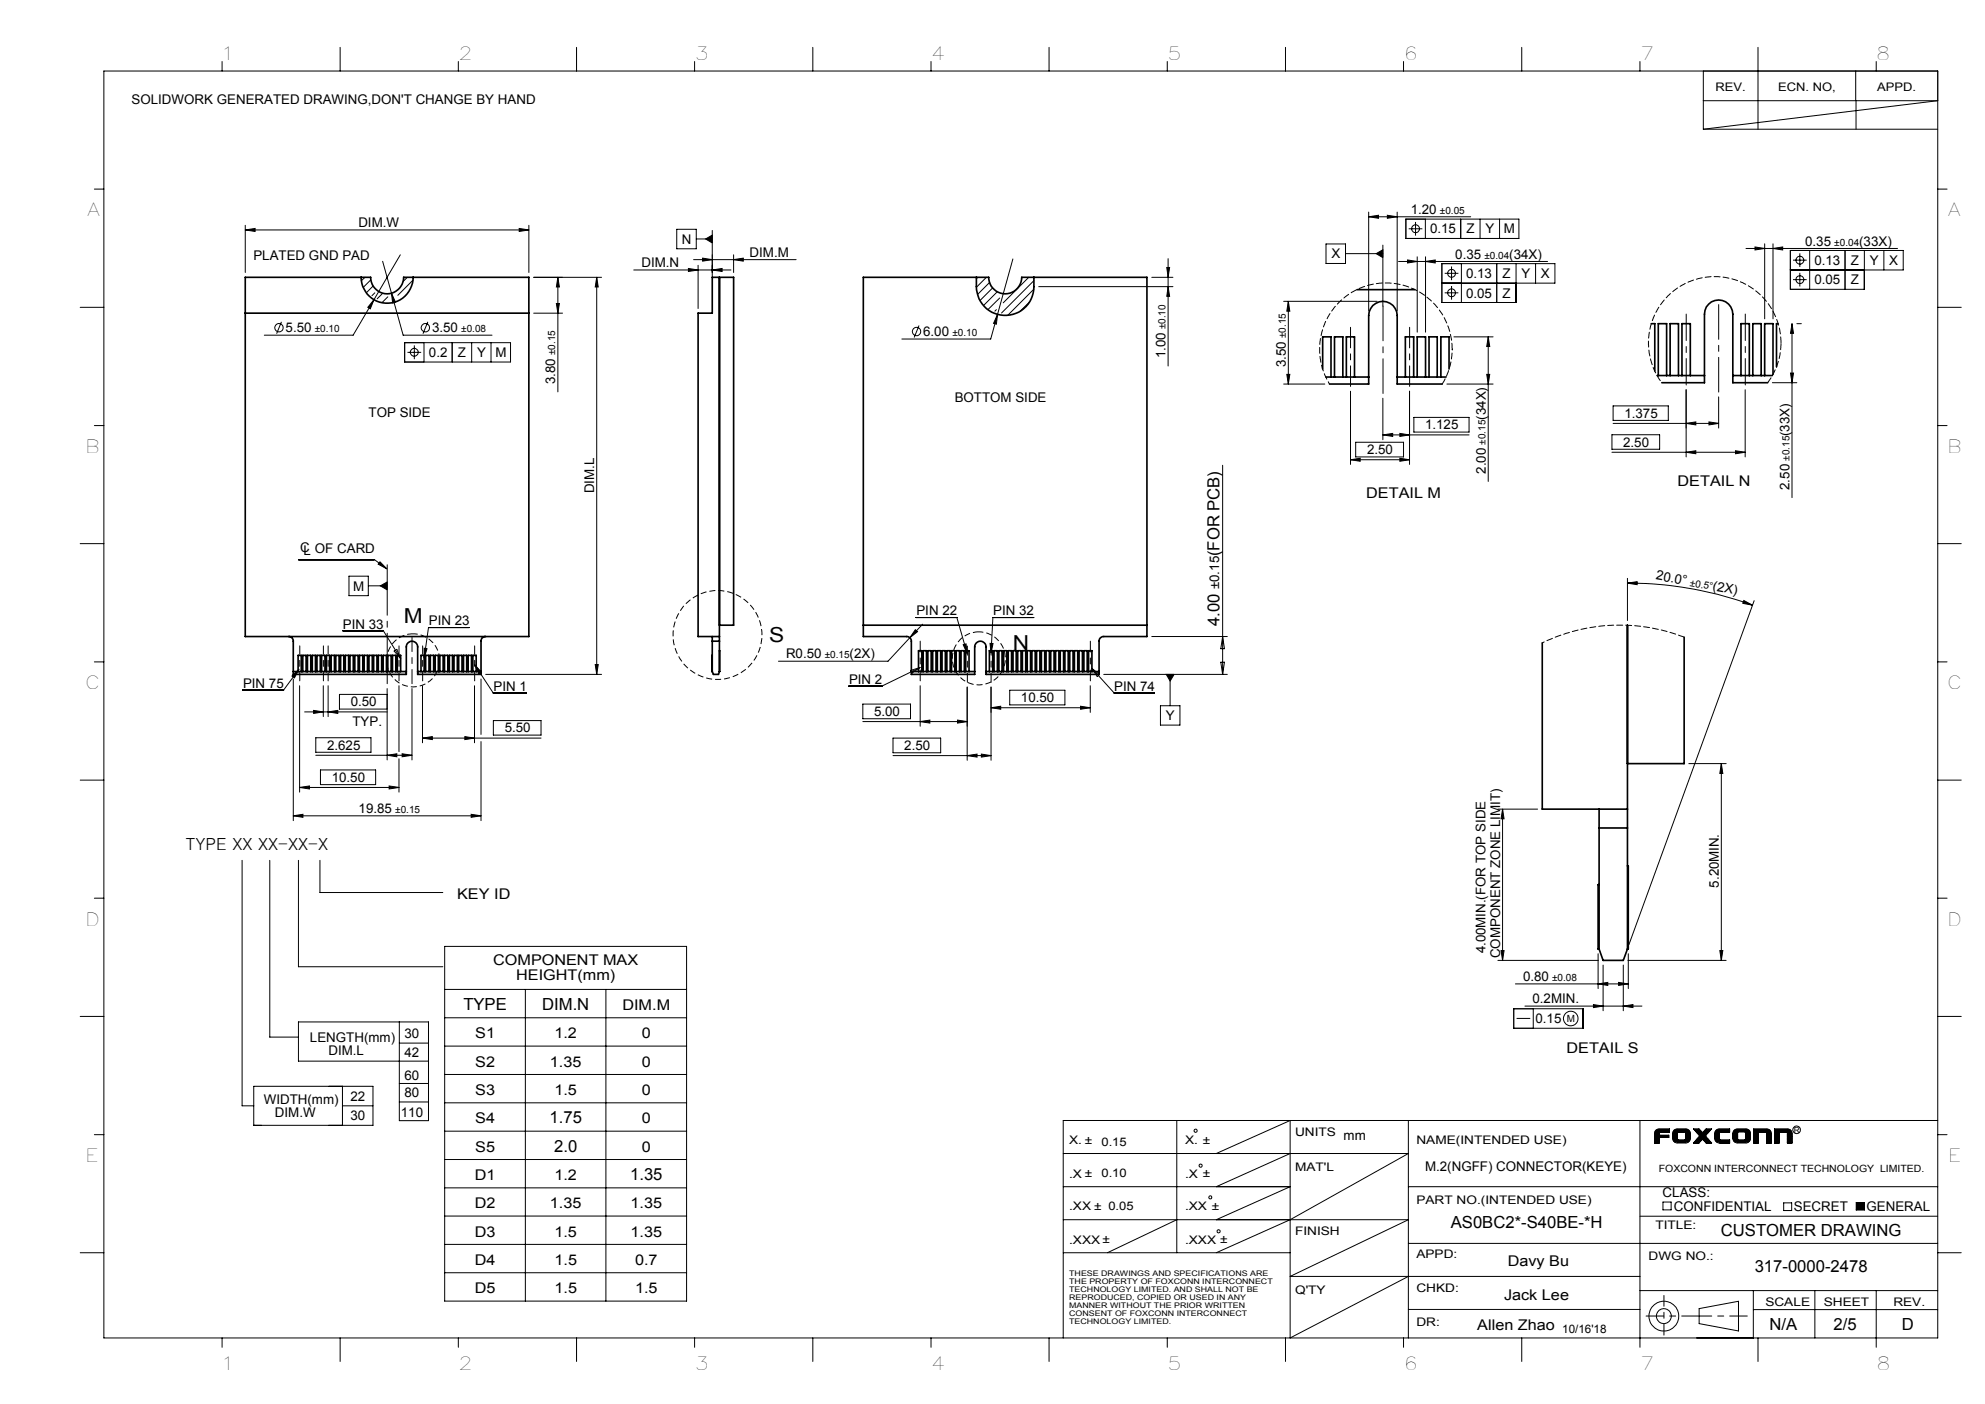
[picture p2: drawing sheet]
<svg xmlns="http://www.w3.org/2000/svg" width="420mm" height="297mm" viewBox="0 0 420 297" stroke-linecap="round" stroke-linejoin="round" font-family="sans-serif">
<g fill="none" stroke="#000" stroke-width=".21">
<path d="M22 15h388v268h-388zM47 13v2M72 10v5M97 13v2M122 10v5M147 13v2M172 10v5M197 13v2M222 10v5M247 13v2M272 10v5M297 13v2"/>
<path d="M322 10v5M347 13v2M360.4 15v12.3M372 10v17.3M392.6 15v6.3M397 13v2M360.4 21.3h49.6l-49.6 6M360.4 27.3h49.6M392.7 21.3v6M20 40h2M51.9 48.6l2.1-.3v.7zM51.9 47.7v9.9"/>
<path d="M51.9 48.6h60M77.2 58.7l-.8 .7M78.5 59.2l-1.7 1.6M81 55.3l4.3 15.6h18.8M84.7 53.9l-10 17h-18.8M86.2 58.7l-.9 .8M87.4 59.3l-3.2 3.2M109.9 48.3l2 .3-2 .4zM111.9 47.7v9.9M112.9 58.7h14.4M118 58.7l.4 2h-.7zM118 58.7v24.2"/>
<path d="M126.3 58.7l.3 2h-.7zM126.3 58.7v84M134.1 57.1h20.6M143.2 48.5h4.1v4.1h-4.1zM145.7 56.8l2 .3-2 .3zM146.8 54.9h21.7M147.3 50.5h3.4M147.7 56.1v9.2M148.7 54.6l2 .3-2 .3zM149.3 50.5l1.4-.8v1.7zM150.7 57.1l2.1-.3v.6zM150.7 48.8v9.9"/>
<path d="M155.2 54.9l2.1-.3v.6zM155.2 53.9v3.7M206.9 58.7l-.3 .2M208.7 58.7l-2.1 2M209.4 59.8l-2.6 2.5M214.3 54.8l-4.7 16.9h-18.8M217.7 58.7l-5.4 5.4M218.8 59.4l-6.9 6.8M243.7 58.7h4.5M246.9 56.6h.6l-.3 2.1zM247.2 54.7v22.7M280.6 51.6h4.1v4.1h-4.1z"/>
<path d="M284.7 53.7h7.9M289.6 45.9l2.1-.4v.7zM289.6 44.9v20.9M289.6 45.9h21.6M291.2 53.7l1.4-.9v1.7zM292.6 51.9v12.9M293.5 45.5l2.1 .4-2.1 .3zM295.6 44.9v20.9M295.9 55.3h31.5M297.5 46.4h23.9v4h-23.9zM297.8 55l2.1 .3-2.1 .3zM298.1 48.4h2.9"/>
<path d="M299.5 47v2.8M299.9 54.3v16M301.6 46.4v4M301.6 55.3l2.1-.3v.6zM301.6 54.3v16M305.7 57.8h2.9M307.1 56.4v2.9M309.1 46.4v4M309.2 55.8v8.2M313.2 46.4v4M316.7 55.8v8.2M317.3 46.4v4"/>
<path d="M320.8 55.8v8.2h-15.7v-8.2h23.9v4.1h-23.9M324.9 55.8v4.1M369.4 52.6h32.1M371.3 52.2l2.1 .4-2.1 .3zM373.4 51.6v15.8M375.1 52.6l2.1-.4v.7zM375.1 51.6v15.8M379.4 55h2.9M379.4 59.2h2.9M380.8 53.6v2.9M380.8 57.7v2.9M382.9 53v8.2"/>
<path d="M390.4 53v8.2M394.5 53v8.2h-15.7v-8.2h23.9v4.1h-23.9M398.6 53v4.1M410 40h2M17 65h5M59.5 68.1l-1 2.5M79 60.5l-1.5 1.4M79.1 63.4l-.7 1.9-.6-.3zM79.3 61.9l-.6 .6M81 62l-1.2 1.2M82.1 62.8l-1.3 1.2M82.8 62l.9 1.9-.6 .2z"/>
<path d="M85.6 72.5h22.4v4.1h-22.4zM86.2 74.5h2.9M87.7 73.1v2.9M89.7 72.5v4.1M90.5 68.1l-1 2.5M95.7 72.5v4.1M99.8 72.5v4.1M103.9 72.5v4.1M112.9 66.2h6.1M117.7 64.2h.7l-.4 2zM194.5 68.9l-1.1 2.5M210 60.9l-2.6 2.7"/>
<path d="M210.8 65.5l-.3 .3M211 61.7l-2.9 2.9M211.1 66.5l-.3 2.1-.6-.2zM211.5 63l-2.5 2.5M217.8 63.9l-1.9 1.9M218.8 61.2l-5.6 5.5M219.8 60.6h28.4M247.2 60.6l.3 2.1h-.6zM271.6 63.7h19.8M272.3 79.2h.6l-.3 2zM272.6 63.7l.3 2.1h-.6zM272.6 63.7v17.5"/>
<path d="M305.7 61.9h2.9M307.1 60.5v2.9M307.6 71.3h8.3M314.6 79.2h.6l-.3 2zM314.9 71.3l.3 2h-.6zM314.9 71.3v30.5M378.8 78.9h.7l-.3 2.1zM379.2 68.5l.3 2h-.7zM379.2 68.5v36.8M380.2 68.5h.9M410 65h5M20 90h2"/>
<path d="M258.7 98.4v44.3M271.6 81.2h8.7M285.8 97.3l2-.4v.7zM285.8 82.8v15.4M285.8 97.3h12.4M286.8 93.6h10.2v3.1h-10.2zM292.6 92l2.1-.3v.6zM292.6 92h18.2M292.6 84.2v8.8M296.2 91.7l2 .3-2 .3zM296.2 96.9l2 .4-2 .3zM298.2 82.8v15.4"/>
<path d="M299.2 88.3h11.6v3.1h-11.6zM306.1 81.2h9.8M341.1 92h10.1v3h-10.1zM341.1 95.7h28.2M341.3 85.9h11.7v3h-11.7zM341.3 89.6h22.3M356.8 95.7l2-.3v.6zM356.8 89.6l2-.4v.7zM356.8 82.4v14.3M361.6 89.2l2 .4-2 .3zM363.6 84v6.6M367.2 95.4l2.1 .3-2.1 .3z"/>
<path d="M369.3 82.4v14.3M375 81h5.2M410 90h2M17 115h5M63.1 118.4h16.1l2.6 1.9M80.4 118.8l1.4 1.5-1.8-1zM410 115h5M72.5 133.4h8.6l3.7 5.9M73.8 121.9h4.1v4.1h-4.1zM77.9 123.9h4M80.5 123.9l1.4-.8v1.7zM83.4 137.7l.6-.3 .8 1.9z"/>
<path d="M89.7 137.1l.6 .1-.6 2zM99.3 132.7h-8.6l-1 6.5M192.5 134.9l-4.6 5h-23.2M193.7 133.2l.4 .4-1.6 1.3zM193.8 130.6h8.7l2.1 7.7M195.2 132l-2.7 2.9M203.8 136.4l.6-.2 .2 2.1zM209.5 136.1h.6l-.4 2zM218.7 130.6h-8.6l-.4 7.5M243.7 134.7h16M258.7 134.7l.4 2.5h-.8zM344.3 123.4l2.1-.4v.7z"/>
<path d="M344.3 123.4a77 77 0 0 1 26.5 4.6M344.3 122.3v9M369 127l1.8 1-2-.4zM371.2 127.1l-26.5 72.7M20 140h2M61.8 143l1.5-1.4-1 1.8zM62.1 143.6v30M63.3 141.6l-3.3 4.4h-8.7M63.4 145.1v22.5M64.5 150.6h17.4M66.4 150.3l2 .3-2 .3zM66.8 156.1h11.7v3h-11.7z"/>
<path d="M66.8 159.8h20.4M68.4 145.1v6.5M69.4 150.6l2.1-.3v.6zM69.4 145.1v6.5M81.9 159.8l2.1-.3v.6zM81.9 146.9h-10.1v3.1h10.1M81.9 145.7v15.1M84.4 145.1v13.9M85.1 159.5l2.1 .3-2.1 .3zM87.2 145.7v15.1M89.4 156.1l2.1-.3v.7zM89.4 156.1h25.1"/>
<path d="M89.4 145.1v12M98.4 155.8l2 .3-2 .4zM100.4 145.1v12M100.4 140.6l1.4 1.6-.5 .3zM100.4 140.6l4 6h7M101.8 143.6v11.8M101.8 156.9v16.7M102.8 142.7h24.5M104.4 152.4h10.1v3.1h-10.1zM125.9 140.6h.7l-.3 2.1zM182.6 148.9h10.1v3.1h-10.1zM182.6 152.6h22"/>
<path d="M188.9 156.1h10.1v3.1h-10.1zM188.9 159.8h20.8M192.7 141.8l2-.6-1.7 1.2zM194.7 141.2l-8.1 3.9h-7M194.7 152.6l2-.3v.7zM194.7 145.1v8.5M202.6 152.3l2 .3-2 .4zM204.6 159.8l2.1-.3v.7zM204.6 145.3v15.5M207.6 159.5l2.1 .3-2.1 .4zM209.7 149.7l2-.3v.6zM209.7 145.3v15.5"/>
<path d="M209.7 149.7h21M213.6 146h11.7v3.1h-11.7zM228.6 149.4l2.1 .3-2.1 .3zM230.7 145.1v5.6M231 141.4l4.7 5.2h8.6M231 141.4l1.7 1.3-.5 .4zM233.5 142.7h26.2M245.5 149.3h4.2v4.1h-4.2zM246.8 142.7h1.6l-.8 1.4zM247.6 142.7v6.6M258.3 140.1h.8l-.4 2.6zM410 140h2"/>
<path d="M17 165h5M62.1 172.6l2-.3v.6zM62.1 172.6h39.7M63.4 166.6l2.1-.3v.6zM63.4 166.6h21M67.8 162.9h11.7v3.1h-11.7zM82.3 166.3l2.1 .3-2.1 .3zM84.4 160.5v7.1M99.7 172.3l2.1 .3-2.1 .3zM316.9 171.2h8.4M317.9 171.2l.3 2h-.6zM317.9 171.2v32"/>
<path d="M357.3 161.5h7.9M364.2 161.5l.3 2.1h-.6zM364.2 161.5v41.7M410 165h5M20 190h2M51.2 182v51.9h2.5M57.1 182v37.4h6M63.1 182v22.5h30.6M67.7 182v6.8h26M410 190h2M17 215h5M84.5 216.2v20.9h6.2v-20.9h-27.6v8.3h27.6"/>
<path d="M94.1 200.2h51.2v75h-51.2zM94.1 209.3h51.2M94.1 215.3h51.2M111.2 209.3v65.9M128.2 209.3v65.9M316.9 203.2h21.3M317.6 201.1h.6l-.3 2.1zM320.3 213.4h14.7v4.1h-14.7zM320.6 208.1h23.9M320.9 215.4h2.9M322.7 212.8h24.7M324.4 213.4v4.1"/>
<path d="M337.1 212.5l2.1 .3-2.1 .3zM338.1 208.1l2.1-.3v.7zM338.1 201.8v7.3M339.2 204.1v9.7M342.5 207.8l2 .3-2 .4zM343.5 212.8l2-.3v.6zM343.5 204.1v9.7M344.5 203.2h20.7M344.5 201.8v7.3M363.9 201.1h.6l-.3 2.1zM410 215h5M53.7 229.8h25.2v8.3h-25.2z"/>
<path d="M72.5 229.8v8.3M72.5 233.9h6.4M84.5 220.7h6.2M84.5 229.2h6.2M84.5 233.1h6.2M94.1 239.3h51.2M94.1 221.3h51.2M94.1 227.3h51.2M94.1 233.3h51.2M249 237v28M298 237v46M347 237v48"/>
<path d="M350.1 239.8v2h1v-1.1l.2-.1M350.1 240h1M350.1 239.8h1M350.1 239.6h1M350.1 239.5h3.1v-.7h-2.3a1.05 1.05 0 0 0-.8 1M350.2 239.3h3M350.3 239.1h2.9M350.5 239h2.7M351.2 239.5h-.1l.1 .6M353.9 239.8v-.2a.97 .97 0 0 1 1-.8l2.2 .1a.91 .91 0 0 1 .5 .9M353.9 239.8v1M353.9 240h1"/>
<path d="M353.9 239.8h1M353.9 239.6h1M354 239.5h3.6M354 239.3h3.5M354.2 239.1h3.2M354.4 239h2.8M355.1 239.5l-.2 .1v1.4l.2 .1M356.4 239.5l.3 .1v1.4l-.3 .1M356.7 240h.9M356.7 239.8h.9M356.7 239.6h.9M357.6 239.8v1"/>
<path d="M358.5 239h1.1M358.6 239.1h1.2M358.8 239.3h1.1M358.9 239.5h1.2M359.1 239.6h2.3M359.2 239.8h2M359.3 240h1.8M360.1 239.5h.3M360.1 239.5l-.6-.7h-1.2l1.2 1.4M360.4 239.5l.6-.7h1.2l-1.3 1.4 1.3 1.6h-1.2l-.6-.7M360.4 239.5h1.2M360.5 239.3h1.2"/>
<path d="M360.7 239.1h1.1M360.8 239h1.2M362.8 239.8v1M362.8 240h1M362.8 239.8h1M362.8 239.6h1M362.9 239.5h3.1v-.7h-2.3a.96 .96 0 0 0-.9 1M362.9 239.3h3.1M363.1 239.1h2.9M363.3 239h2.7M364 239.5l-.2 .1v1.4l.2 .1M366.6 239.8l.1-.2a.97 .97 0 0 1 1-.8l2.1 .1a.88 .88 0 0 1 .6 .9"/>
<path d="M366.6 239.8v1M366.6 240h1.1M366.6 239.8h1.1M366.7 239.6h1M366.7 239.5h3.6M366.8 239.3h3.4M366.9 239.1h3.2M367.1 239h2.8M367.8 239.5l-.1 .1v1.4l.1 .1M369.2 239.5l.2 .1v1.4l-.2 .1M369.4 240h1M369.4 239.8h1"/>
<path d="M369.4 239.6h1M370.4 239.8v1M371.1 239.5h3.6M371.1 240h.9M371.1 239.8h.9M371.1 239.6h.9M371.1 239.1h3.4M371.1 239h3.2M371.1 239.3h3.5M372.1 239.5l-.1 2.3h-.9v-3h2.7a1.02 1.02 0 0 1 1 1M373.7 239.5l.1 2.3h1v-2M373.8 240h1"/>
<path d="M373.8 239.8h1M373.8 239.6h1M375.5 239.5h3.6M375.5 240h.9M375.5 239.8h.9M375.5 239.6h.9M375.5 239.1h3.4M375.5 239h3.2M375.5 239.3h3.6M376.6 239.5l-.2 2.3h-.9v-3h2.8a.96 .96 0 0 1 .9 1M378.1 239.5l.1 2.3h1v-2M378.2 240h1"/>
<path d="M378.2 239.8h1M378.2 239.6h1M410 237h-185v46M20 240h2M94.1 245.3h51.2M94.1 251.3h51.2M94.1 257.2h51.2M225 258h73l-25 12h74M225 244h73l-25 14-15.6 7M225 251h48l-15.6 7M249 258l-14.7 7M257.4 244l15.6-7v46l25-13"/>
<path d="M273 244l-15.6 7M298 251h112M347 257.3h63M350.1 240.8h1M350.1 240.9h1M350.1 241.1h1M350.1 241.3h1M350.1 241.5h1M350.1 241.6h1M350.1 240.4h3M350.1 240.3h3M350.1 240.1h3v.5h-3"/>
<path d="M351.9 254.3h1.7v1.6h-1.7zM353.9 240.8v.1a.97 .97 0 0 0 1 .9h1.8a1.02 1.02 0 0 0 .9-1M353.9 240.8h1M353.9 240.4h1M353.9 240.3h1M353.9 240.1h1M353.9 240.6h1M353.9 240.9h1M354 241.1h3.6M354 241.3h3.5M354.2 241.5h3.2M354.4 241.6h2.8"/>
<path d="M356.7 240.8h.9M356.7 240.9h.9M356.7 240.4h.9M356.7 240.3h.9M356.7 240.1h.9M356.7 240.6h.9M358.5 241.6h1.1M358.6 241.5h1.2M358.8 241.3h1.1M358.9 241.1h1.2M359.1 240.9h2.3M359.2 240.8h2"/>
<path d="M359.3 240.6h1.8M359.5 240.2l.1 .2-1.3 1.4h1.2l.6-.7M359.5 240.4h1.5M359.5 240.1h1.5M359.6 240.3h1.3M360.1 241.1h.3M360.4 241.1h1.2M360.5 241.3h1.2M360.7 241.5h1.1M360.8 241.6h1.2M362.8 240.8a.95 .95 0 0 0 1 1h2.2v-.7h-3.1M362.8 240.8h1"/>
<path d="M362.8 240.9h1M362.8 240.4h1M362.8 240.3h1M362.8 240.1h1M362.8 240.6h1M362.9 241.3h3.1M363.1 241.5h2.9M363.3 241.6h2.7M366.6 240.8l.1 .1a.97 .97 0 0 0 1 .9h1.7a1.02 1.02 0 0 0 1-1M366.6 240.8h1.1M366.6 240.4h1.1M366.6 240.3h1.1"/>
<path d="M366.6 240.1h1.1M366.6 240.6h1.1M366.7 240.9h1M366.7 241.1h3.6M366.8 241.3h3.4M366.9 241.5h3.2M367.1 241.6h2.8M369.4 240.8h1M369.4 240.9h1M369.4 240.4h1M369.4 240.3h1M369.4 240.1h1"/>
<path d="M369.4 240.6h1M371.1 240.8h.9M371.1 240.9h.9M371.1 241.1h.9M371.1 241.3h.9M371.1 241.5h.9M371.1 241.6h.9M371.1 240.4h.9M371.1 240.3h.9M371.1 240.1h.9M371.1 240.6h.9M373.8 240.8h1"/>
<path d="M373.8 240.9h1M373.8 241.1h1M373.8 241.3h1M373.8 241.5h1M373.8 241.6h1M373.8 240.4h1M373.8 240.3h1M373.8 240.1h1M373.8 240.6h1M375.5 240.8h.9M375.5 240.9h.9M375.5 241.1h.9"/>
<path d="M375.5 241.3h.9M375.5 241.5h.9M375.5 241.6h.9M375.5 240.4h.9M375.5 240.3h.9M375.5 240.1h.9M375.5 240.6h.9M377.4 254.5h1.7v1.6h-1.7zM378.2 240.8h1M378.2 240.9h1M378.2 241.1h1M378.2 241.3h1"/>
<path d="M378.2 241.5h1M378.2 241.6h1M378.2 240.4h1M378.2 240.3h1M378.2 240.1h1M378.2 240.6h1M392.7 254.4h1.8v1.6h-1.8zM410 240h2M17 265h5M94.1 263.2h51.2M94.1 269.2h51.2M225 265h48"/>
<path d="M298 277h49M298 263h112M347 273h63M359.5 276.8l8.3-1.5v6.2l-8.3-1.5zM371 273v10M371 277h39M384 273v10M397 273v12M410 265h5M47 283v2M72 283v5M97 283v2"/>
<path d="M122 283v5M147 283v2M172 283v5M197 283v2M222 283v5M247 283v2M272 283v5M297 283v2M322 283v5M372 283v5"/>
<circle cx="299.5" cy="48.4" r=".83"/>
<circle cx="307.1" cy="57.8" r=".83"/>
<circle cx="380.8" cy="55" r=".83"/>
<circle cx="380.8" cy="59.2" r=".83"/>
<circle cx="59" cy="69.3" r=".88"/>
<circle cx="87.7" cy="74.5" r=".83"/>
<circle cx="90" cy="69.3" r=".88"/>
<circle cx="193.9" cy="70.1" r=".88"/>
<circle cx="307.1" cy="62" r=".83"/>
<circle cx="332.4" cy="215.5" r="1.55"/>
<circle cx="253" cy="239.2" r=".33"/>
<circle cx="380.1" cy="239" r=".81"/>
<circle cx="254" cy="246.6" r=".33"/>
<circle cx="256.1" cy="253.3" r=".33"/>
<circle cx="257.8" cy="260.5" r=".33"/>
<circle cx="352.1" cy="278.4" r="1.57"/>
<circle cx="352.1" cy="278.4" r="3.1"/>
</g>
<path d="M352.1 282.4v-8.4" fill="none" stroke="#000" stroke-width=".21" stroke-dasharray="6.3 1.3 1.3 1.3" stroke-dashoffset="4.1"/>
<path d="M348.3 278.4h21.4" fill="none" stroke="#000" stroke-width=".21" stroke-dasharray="6.3 1.3 1.3 1.3" stroke-dashoffset="2.6"/>
<path d="M392.7 254.4h1.8v1.6h-1.8z" fill-rule="evenodd" fill="#000"/>
<path d="M87.4 134.1a5.6 5.6 0 0 0-5 8.1 5.6 5.6 0 0 0 9.5 1 5.6 5.6 0 0 0-3.2-9l-1.3-.1M161.2 134.3a9.4 9.4 0 0 0-13.9-8.2 9.4 9.4 0 0 0-.6 16.1 9.4 9.4 0 0 0 14.5-7v-.9M207.1 133.7a5.6 5.6 0 0 0-4.9 8.2 5.6 5.6 0 0 0 9.6 .5 5.6 5.6 0 0 0-4-8.7h-.7" fill="none" stroke="#000" stroke-width=".21" stroke-dasharray="1.3 .6" stroke-linecap="butt"/>
<path d="M194.7 144v-8.4M230.7 144v-8.4" fill="none" stroke="#000" stroke-width=".21" stroke-dasharray="30.5 1.3 1.3 1.3" stroke-dashoffset="28.2"/>
<path d="M81.9 144.6v-25.1" fill="none" stroke="#000" stroke-width=".21" stroke-dasharray="30.5 1.3 1.3 1.3" stroke-dashoffset="19.8"/>
<path d="M63.4 144v-7.4M68.4 144v-7.4M69.4 144v-7.4M84.4 144v-7.4M89.4 144v-7.4M100.4 144v-7.4" fill="none" stroke="#000" stroke-width=".21" stroke-dasharray="30.5 1.3 1.3 1.3" stroke-dashoffset="28.7"/>
<path d="M87.2 144.6v-9.8" fill="none" stroke="#000" stroke-width=".21" stroke-dasharray="30.5 1.3 1.3 1.3" stroke-dashoffset="27.5"/>
<path d="M204.7 136.7v7.6M209.7 136.7v7.6" fill="none" stroke="#000" stroke-width=".21" stroke-dasharray="30.5 1.3 1.3 1.3" stroke-dashoffset="28.5"/>
<path d="M292.6 63.7h-.2" fill="none" stroke="#000" stroke-width=".21" stroke-dasharray="30.5 1.3 1.3 1.3"/>
<path d="M363.7 64.4v18.5M292.6 83.2v-18.5" fill="none" stroke="#000" stroke-width=".21" stroke-dasharray="30.5 1.3 1.3 1.3" stroke-dashoffset="23.1"/>
<path d="M356.8 81.4v-15M369.3 81.4v-15" fill="none" stroke="#000" stroke-width=".21" stroke-dasharray="30.5 1.3 1.3 1.3" stroke-dashoffset="24.9"/>
<path d="M285.8 81.7v-12.5M298.3 81.7v-12.5" fill="none" stroke="#000" stroke-width=".21" stroke-dasharray="30.5 1.3 1.3 1.3" stroke-dashoffset="26.1"/>
<g fill="#000">
<path d="M193.7 133.2l.4 .4-1.6 1.3z"/>
<path d="M118 58.7l.4 2h-.7zM117.7 64.2h.7l-.4 2zM317.9 171.2l.3 2h-.6zM317.6 201.1h.6l-.3 2.1zM364.2 161.5l.3 2.1h-.6zM363.9 201.1h.6l-.3 2.1z"/>
<path d="M297.8 55l2.1 .3-2.1 .3zM301.6 55.3l2.1-.3v.6z"/>
<path d="M211.1 66.5l-.9 1.9 .6 .2zM145.7 56.8l2 .3-2 .3zM150.7 57.1l2.1-.3v.6zM148.7 54.6l2 .3-2 .3zM155.2 54.9l2.1-.3v.6zM51.9 48.6l2.1-.3v.7zM109.9 48.3l2 .3-2 .4zM79.1 63.4l-1.3 1.6 .6 .3zM82.8 62l.3 2.1 .6-.2zM338.1 208.1l2.1-.3v.7zM342.5 207.8l2 .3-2 .4zM337.1 212.5l2.1 .3-2.1 .3zM343.5 212.8l2-.3v.6z"/>
<path d="M247.2 60.6l.3 2.1h-.6zM246.9 56.6h.6l-.3 2.1z"/>
<path d="M272.6 63.7l.3 2.1h-.6zM272.3 79.2h.6l-.3 2z"/>
<path d="M314.9 71.3l.3 2h-.6zM314.6 79.2h.6l-.3 2z"/>
<path d="M356.8 89.6l2-.4v.7zM361.6 89.2l2 .4-2 .3zM289.6 45.9l2.1-.4v.7zM293.5 45.5l2.1 .4-2.1 .3z"/>
<path d="M378.8 78.9h.7l-.3 2.1zM379.2 68.5l.3 2h-.7z"/>
<path d="M209.5 136.1h.6l-.4 2zM203.8 136.4l.6-.2 .2 2.1zM61.8 143l1.5-1.4-1 1.8zM89.7 137.1l.6 .1-.6 2zM100.4 140.6l1.4 1.6-.5 .3zM80.4 118.8l1.4 1.5-1.8-1z"/>
<path d="M369 127l1.8 1-2-.4zM344.3 123.4l2.1-.4v.7z"/>
<path d="M66.4 150.3l2 .3-2 .3zM69.4 150.6l2.1-.3v.6z"/>
<path d="M85.1 159.5l2.1 .3-2.1 .3zM81.9 159.8l2.1-.3v.6z"/>
<path d="M125.9 140.6h.7l-.3 2.1zM126.3 58.7l.3 2h-.7z"/>
<path d="M194.7 152.6l2-.3v.7zM202.6 152.3l2 .3-2 .4zM209.7 149.7l2-.3v.6zM228.6 149.4l2.1 .3-2.1 .3z"/>
<path d="M204.6 159.8l2.1-.3v.7zM207.6 159.5l2.1 .3-2.1 .4zM356.8 95.7l2-.3v.6zM367.2 95.4l2.1 .3-2.1 .3zM371.3 52.2l2.1 .4-2.1 .3zM375.1 52.6l2.1-.4v.7zM63.4 166.6l2.1-.3v.6zM82.3 166.3l2.1 .3-2.1 .3zM89.4 156.1l2.1-.3v.7zM98.4 155.8l2 .3-2 .4zM62.1 172.6l2-.3v.6zM99.7 172.3l2.1 .3-2.1 .3zM292.6 92l2.1-.3v.6zM296.2 91.7l2 .3-2 .3zM285.8 97.3l2-.4v.7zM296.2 96.9l2 .4-2 .3z"/>
<path d="M246.8 142.7l.8 1.4 .8-1.4zM149.3 50.5l1.4 .9v-1.7zM80.5 123.9l1.4 .9v-1.7zM291.2 53.7l1.4 .8v-1.7z"/>
</g>
<g fill="none" stroke="#000" stroke-width=".35">
<path d="M51.9 58.7h26.5a3.5 3.5 0 0 0 3.5 3.5 3.5 3.5 0 0 0 3.5-3.5h26.5v76h-60zM76.4 58.7a5.5 5.5 0 0 0 5.5 5.4 5.5 5.5 0 0 0 5.5-5.4M152.2 58.7v76M182.7 58.7h26.5a3.5 3.5 0 0 0 3.5 3.5 3.5 3.5 0 0 0 3.5-3.5h26.5v76h-9.2a.96 .96 0 0 0-.9 .9v7.1h-24v-5.9a1.2 1.2 0 0 0-1.2-1.2 1.2 1.2 0 0 0-1.2 1.2v5.9h-13.4v-7.1a.96 .96 0 0 0-1-.9h-9.1zM206.6 58.7a7.3 7.3 0 0 0 2.1 6.6 6.1 6.1 0 0 0 6.5 .9 6.1 6.1 0 0 0 3.6-5.6v-1.9M51.9 66.2h60M279.9 78.1v-6.8h1.7v8.5M280.5 79.8h9.1M282.4 79.8v-8.5h1.7v8.5M284.9 79.8v-8.5h1.7v8.5M287.1 61.3h12.3M295.6 79.8h10.4"/>
<path d="M297.4 79.8v-8.5h1.7v8.5M299.9 79.8v-8.5h1.7v8.5M302.4 79.8v-8.5h1.7v8.5M306.6 78.1v-6.8h-1.7v8.5M349.4 68.5h.7v10M350.6 79.4h10M350.9 79.4v-10.9h1.7v10.9M353.4 79.4v-10.9h1.7v10.9M355.9 79.4v-10.9h1.7v10.9M366.6 79.4h8.4M368.4 79.4v-10.9h1.7v10.9M370.9 79.4v-10.9h1.7v10.9"/>
<path d="M375.1 79.2v-10.7h-1.7v10.9M376.2 68.5h-.3v9.1M281.3 81.2h8.3v-14.5a3 3 0 0 1 3-3 3 3 0 0 1 3 3v14.5h9.6M351.6 81h9v-14.5a3 3 0 0 1 3-3 3 3 0 0 1 3 3v14.5h7.4M61.1 134.7a.96 .96 0 0 1 1 .9v7.1h23.9v-5.9a1.2 1.2 0 0 1 1.2-1.2 1.2 1.2 0 0 1 1.2 1.2v5.9h13.4v-7.1a.96 .96 0 0 1 1-.9M150.7 134.7v.9M150.7 138.6v3.5M150.7 135.6v6.5M150.7 135.6h1.5M152.2 134.7v.9M152.2 137.7h.1M152.2 132.3h3v-73.6h-4.5v7.5h-3v68.5h4.5"/>
<path d="M152.2 135.6v6.5M182.7 132.3h60M326.3 136v35.2h18M344.3 132.3v38.9M356.3 134.8v26.7h-12M62.1 142.1h23.9M63.1 142.1v-3.5h.6v3.5M64.1 142.1v-3.5h.7v3.5M65.1 142.1v-3.5h.7v3.5M66.1 142.1v-3.5h.6v3.5M67.1 142.1v-3.5h.7v3.5M68.1 142.1v-3.5h.7v3.5"/>
<path d="M69.1 142.1v-3.5h.6v3.5M70.1 142.1v-3.5h.7v3.5M71 142.1v-3.5h.8v3.5M72.1 142.1v-3.5h.6v3.5M73.1 142.1v-3.5h.7v3.5M74 142.1v-3.5h.8v3.5M75.1 142.1v-3.5h.7v3.5M76.1 142.1v-3.5h.7v3.5M77 142.1v-3.5h.8v3.5M78.1 142.1v-3.5h.7v3.5M79.1 142.1v-3.5h.7v3.5M80 142.1v-3.5h.8v3.5"/>
<path d="M81.1 142.1v-3.5h.7v3.5M82.1 142.1v-3.5h.7v3.5M83 142.1v-3.5h.7v3.5M84.1 142.1v-3.5h.7v3.5M88.4 142.1h13.4M89.1 142.1v-3.5h.6v3.5M90.1 142.1v-3.5h.7v3.5M91.1 142.1v-3.5h.7v3.5M92.1 142.1v-3.5h.6v3.5M93.1 142.1v-3.5h.7v3.5M94.1 142.1v-3.5h.7v3.5M95.1 142.1v-3.5h.6v3.5"/>
<path d="M96.1 142.1v-3.5h.7v3.5M97 142.1v-3.5h.8v3.5M98.1 142.1v-3.5h.6v3.5M99.1 142.1v-3.5h.7v3.5M100 142.1v-3.5h.8v3.5M150.7 142.1l.3 .6h1l.2-.6M152.2 142.1h.1M192.8 142.1h13.4M194.3 142.1v-4.4h.8v4.4M195.3 142.1v-4.4h.7v4.4M196.3 142.1v-4.4h.7v4.4M197.3 142.1v-4.4h.7v4.4"/>
<path d="M198.3 142.1v-4.4h.7v4.4M199.3 142.1v-4.4h.7v4.4M200.3 142.1v-4.4h.7v4.4M201.3 142.1v-4.4h.7v4.4M202.3 142.1v-4.4h.7v4.4M203.3 142.1v-4.4h.7v4.4M204.3 142.1v-4.4h.7v4.4M208.6 142.1h24M209.3 142.1v-4.4h.7v4.4M210.3 142.1v-4.4h.7v4.4M211.3 142.1v-4.4h.7v4.4M212.3 142.1v-4.4h.7v4.4"/>
<path d="M213.3 142.1v-4.4h.7v4.4M214.3 142.1v-4.4h.7v4.4M215.3 142.1v-4.4h.7v4.4M216.3 142.1v-4.4h.7v4.4M217.3 142.1v-4.4h.8v4.4M218.3 142.1v-4.4h.7v4.4M219.3 142.1v-4.4h.7v4.4M220.3 142.1v-4.4h.8v4.4M221.3 142.1v-4.4h.7v4.4M222.3 142.1v-4.4h.7v4.4M223.3 142.1v-4.4h.7v4.4M224.3 142.1v-4.4h.7v4.4"/>
<path d="M225.3 142.1v-4.4h.7v4.4M226.3 142.1v-4.4h.7v4.4M227.3 142.1v-4.4h.7v4.4M228.3 142.1v-4.4h.7v4.4M229.3 142.1v-4.4h.7v4.4M230.3 142.1v-4.4h.7v4.4M338.3 171.2v4M338.3 175.2h6M338.3 175.2v25.6M344.3 171.2v4M344.3 175.2v25.6M338.3 187.1h-.2v13.7h.2"/>
<path d="M344.3 183.2h.2v17.6h-.2M338.3 200.8l.9 2.4h4.3l.8-2.4"/>
</g>
<path d="M307.3 73.9l-.2-2-.4-1.8-1.2-3-1.8-2.6-2.4-2.1-2.9-1.5-3-.9-3-.1-2.8 .4-1.8 .6-1.7 .9-2.4 1.8-2 2.3-1.4 2.5-.9 3.4-.1 3.3 .5 2.8 .5 1.4 1 1.9M376.8 72.5v-1.5l-.4-1.8-.6-1.9-.7-1.5-1.9-2.7-2.3-2-3-1.7-3-.7-3-.2-1.4 .2-2.1 .5-2.8 1.3-2.8 2.1-1.9 2.6-1.1 2-.4 1.3-.6 2.9 .1 3.2 .9 3.2 1.1 2.1 .7 1.1M305.2 81.2l.8-1.6 .7-1.7 .4-1.6 .2-2.4M374 81l1.1-1.8 .9-1.8 .6-2.4 .2-2.5M356.3 134.8l-3.9-1.3-3.4-.8-4.7-.4h-3.1l-3.8 .3-3.4 .6-4.3 1.3-3.4 1.5" fill="none" stroke="#000" stroke-width=".21" stroke-dasharray="1.3 .6"/>
<g font-size="4.4">
<text x="85.4" y="131.8">M</text>
<text x="162.7" y="135.8">S</text>
<text x="214.3" y="137.4">N</text>
</g>
<g font-size="3.8">
<text x="47" y="12.8">1</text>
<text x="97" y="12.8">2</text>
<text x="147" y="12.8">3</text>
<text x="197" y="12.8">4</text>
<text x="247" y="12.8">5</text>
<text x="297" y="12.8">6</text>
<text x="347" y="12.8">7</text>
<text x="397" y="12.8">8</text>
<text x="18" y="45.8">A</text>
<text x="411.7" y="45.8">A</text>
<text x="18" y="95.8">B</text>
<text x="412" y="95.8">B</text>
<text x="18" y="145.8">C</text>
<text x="412" y="145.8">C</text>
<text x="18" y="195.8">D</text>
<text x="412" y="195.8">D</text>
<text x="18" y="245.8">E</text>
<text x="412.1" y="245.8">E</text>
<text x="47" y="289.8">1</text>
<text x="97" y="289.8">2</text>
<text x="147" y="289.8">3</text>
<text x="197" y="289.8">4</text>
<text x="247" y="289.8">5</text>
<text x="297" y="289.8">6</text>
<text x="347" y="289.8">7</text>
<text x="397" y="289.8">8</text>
</g>
<g font-size="3.5">
<text x="258" y="117.7" transform="rotate(-90 258 117.7)">(FOR PCB)</text>
<text x="258" y="132.5" transform="rotate(-90 258 132.5)">4.00</text>
<text x="39.3" y="179.8">TYPE XX XX-XX-X</text>
<text x="98" y="213.7">TYPE</text>
<text x="114.7" y="213.7">DIM.N</text>
<text x="116.3" y="237.7">1.75</text>
<text x="117.3" y="243.7">2.0</text>
<text x="133.3" y="249.6">1.35</text>
<text x="307" y="259.8">AS0BC2*-S40BE-*H</text>
<text x="364.1" y="261.4">CUSTOMER DRAWING</text>
<text x="371.3" y="269.1">317-0000-2478</text>
<text x="374.4" y="281.3">N/A</text>
<text x="388" y="281.3">2/5</text>
<text x="402.4" y="281.3">D</text>
</g>
<g font-size="3.1">
<text x="289.1" y="105.3">DETAIL M</text>
<text x="355" y="102.9">DETAIL N</text>
<text x="96.7" y="190.2">KEY ID</text>
<text x="104.3" y="204.1">COMPONENT MAX</text>
<text x="109.2" y="207.3">HEIGHT(mm)</text>
<text x="131.7" y="213.7">DIM.M</text>
<text x="100.5" y="219.7">S1</text>
<text x="117.3" y="219.7">1.2</text>
<text x="135.8" y="219.7">0</text>
<text x="100.5" y="225.7">S2</text>
<text x="116.4" y="225.7">1.35</text>
<text x="135.8" y="225.7">0</text>
<text x="331.5" y="222.8">DETAIL S</text>
<text x="100.5" y="231.7">S3</text>
<text x="117.3" y="231.7">1.5</text>
<text x="135.8" y="231.7">0</text>
<text x="100.5" y="237.6">S4</text>
<text x="135.8" y="237.6">0</text>
<text x="100.5" y="243.6">S5</text>
<text x="135.8" y="243.6">0</text>
<text x="100.5" y="249.6">D1</text>
<text x="117.3" y="249.6">1.2</text>
<text x="100.5" y="255.6">D2</text>
<text x="116.4" y="255.6">1.35</text>
<text x="133.4" y="255.6">1.35</text>
<text x="100.5" y="261.6">D3</text>
<text x="117.3" y="261.6">1.5</text>
<text x="133.4" y="261.6">1.35</text>
<text x="100.5" y="267.6">D4</text>
<text x="117.3" y="267.6">1.5</text>
<text x="134.4" y="267.6">0.7</text>
<text x="319" y="267.8">Davy Bu</text>
<text x="100.5" y="273.6">D5</text>
<text x="117.3" y="273.6">1.5</text>
<text x="134.4" y="273.6">1.5</text>
<text x="318.2" y="275">Jack Lee</text>
<text x="312.6" y="281.2">Allen Zhao</text>
</g>
<g font-size="2.8">
<text x="27.8" y="22">SOLIDWORK GENERATED DRAWING,DON'T CHANGE BY HAND</text>
<text x="298.5" y="45.3">1.20</text>
<text x="75.8" y="48.1">DIM.W</text>
<text x="144.3" y="51.6">N</text>
<text x="302.6" y="49.4">0.15</text>
<text x="310.3" y="49.4">Z</text>
<text x="314.3" y="49.4">Y</text>
<text x="318.2" y="49.4">M</text>
<text x="382" y="52">0.35</text>
<text x="393.4" y="52">(33X)</text>
<text x="53.6" y="55.1">PLATED GND PAD</text>
<text x="135.7" y="56.5">DIM.N</text>
<text x="158.6" y="54.3">DIM.M</text>
<text x="281.7" y="54.7">X</text>
<text x="307.9" y="54.7">0.35</text>
<text x="310.2" y="58.8">0.13</text>
<text x="317.9" y="58.8">Z</text>
<text x="319.4" y="54.7">(34X)</text>
<text x="321.9" y="58.8">Y</text>
<text x="326" y="58.8">X</text>
<text x="383.9" y="56">0.13</text>
<text x="391.6" y="56">Z</text>
<text x="395.6" y="56">Y</text>
<text x="399.7" y="56">X</text>
<text x="310.2" y="62.9">0.05</text>
<text x="317.9" y="62.9">Z</text>
<text x="383.9" y="60.2">0.05</text>
<text x="391.6" y="60.2">Z</text>
<text x="60.4" y="70.3">5.50</text>
<text x="91.4" y="70.3">3.50</text>
<text x="195.3" y="71.1">6.00</text>
<text x="90.8" y="75.5">0.2</text>
<text x="96.9" y="75.5">Z</text>
<text x="100.9" y="75.5">Y</text>
<text x="104.8" y="75.5">M</text>
<text x="246.6" y="75.8" transform="rotate(-90 246.6 75.8)">1.00</text>
<text x="272" y="77.7" transform="rotate(-90 272 77.7)">3.50</text>
<text x="117.5" y="81.3" transform="rotate(-90 117.5 81.3)">3.80</text>
<text x="78" y="88.2">TOP SIDE</text>
<text x="202" y="85.1">BOTTOM SIDE</text>
<text x="314.4" y="88.8" transform="rotate(-90 314.4 88.8)">(34X)</text>
<text x="343.7" y="88.4">1.375</text>
<text x="301.5" y="90.8">1.125</text>
<text x="343.4" y="94.5">2.50</text>
<text x="378.6" y="92.2" transform="rotate(-90 378.6 92.2)">(33X)</text>
<text x="289.2" y="96.1">2.50</text>
<text x="314.4" y="100.2" transform="rotate(-90 314.4 100.2)">2.00</text>
<text x="125.7" y="104.4" transform="rotate(-90 125.7 104.4)">DIM.L</text>
<text x="378.6" y="103.7" transform="rotate(-90 378.6 103.7)">2.50</text>
<text x="63.5" y="116.7">C</text>
<text x="64.2" y="117.4">L OF CARD</text>
<text x="74.7" y="124.9">M</text>
<text x="258" y="124.7" transform="rotate(-90 258 124.7)">±0.15</text>
<text x="350.3" y="122.5" transform="rotate(11 350.3 122.5)">20.0°</text>
<text x="362.3" y="124.8" transform="rotate(11 362.3 124.8)">(2X)</text>
<text x="193.9" y="130.2">PIN 22</text>
<text x="210.1" y="130.2">PIN 32</text>
<text x="72.6" y="133">PIN 33</text>
<text x="90.7" y="132.2">PIN 23</text>
<text x="166.3" y="139.3">R0.50</text>
<text x="179.8" y="139.3">(2X)</text>
<text x="51.4" y="145.5">PIN 75</text>
<text x="74.2" y="149.4">0.50</text>
<text x="104.4" y="146.1">PIN 1</text>
<text x="179.6" y="144.6">PIN 2</text>
<text x="216" y="148.5">10.50</text>
<text x="235.7" y="146.1">PIN 74</text>
<text x="74.6" y="153.5">TYP.</text>
<text x="106.8" y="154.9">5.50</text>
<text x="185" y="151.4">5.00</text>
<text x="246.7" y="152.3">Y</text>
<text x="69.2" y="158.6">2.625</text>
<text x="191.3" y="158.6">2.50</text>
<text x="70.2" y="165.4">10.50</text>
<text x="75.9" y="172">19.85</text>
<text x="363.7" y="187.8" transform="rotate(-90 363.7 187.8)">5.20MIN.</text>
<text x="314.3" y="201.7" transform="rotate(-90 314.3 201.7)">4.00MIN.(FOR TOP SIDE</text>
<text x="317.4" y="202.7" transform="rotate(-90 317.4 202.7)">COMPONENT ZONE LIMIT)</text>
<text x="322.2" y="207.6">0.80</text>
<text x="324.3" y="212.3">0.2MIN.</text>
<text x="65.6" y="220.4">LENGTH(mm)</text>
<text x="85.6" y="219.5">30</text>
<text x="324.9" y="216.5">0.15</text>
<text x="69.5" y="223.2">DIM.L</text>
<text x="85.6" y="223.7">42</text>
<text x="55.8" y="233.5">WIDTH(mm)</text>
<text x="74.2" y="232.9">22</text>
<text x="85.6" y="228.4">60</text>
<text x="85.6" y="232.1">80</text>
<text x="58.2" y="236.3">DIM.W</text>
<text x="74.2" y="237">30</text>
<text x="84.8" y="236.3">110</text>
<text x="284.3" y="241.2">mm</text>
<text x="301.5" y="247.7">M.2(NGFF) CONNECTOR(KEYE)</text>
<text x="351.8" y="253.3">CLASS:</text>
<text x="354.1" y="256.1">CONFIDENTIAL</text>
<text x="379.5" y="256.1">SECRET</text>
<text x="394.9" y="256.1">GENERAL</text>
</g>
<g font-size="2.5">
<text x="363" y="19.2">REV.</text>
<text x="376.2" y="19.2">ECN. NO,</text>
<text x="397.2" y="19.2">APPD.</text>
<text x="226.2" y="241.9">X. ±</text>
<text x="233.1" y="242.4">0.15</text>
<text x="250.7" y="241.9">X. ±</text>
<text x="274" y="240.4">UNITS</text>
<text x="299.7" y="242">NAME(INTENDED USE)</text>
<text x="226.2" y="249.1">.X ±</text>
<text x="233.1" y="249">0.10</text>
<text x="250.7" y="249.1">.X ±</text>
<text x="274" y="247.7">MAT'L</text>
<text x="226.2" y="256">.XX ± 0.05</text>
<text x="250.7" y="256">.XX ±</text>
<text x="299.7" y="254.6">PART NO.(INTENDED USE)</text>
<text x="226.2" y="263.1">.XXX ±</text>
<text x="250.7" y="263.1">.XXX ±</text>
<text x="274" y="261.3">FINISH</text>
<text x="350.3" y="260.1">TITLE:</text>
<text x="299.7" y="266">APPD:</text>
<text x="348.8" y="266.5">DWG NO.:</text>
<text x="274" y="273.7">Q'TY</text>
<text x="299.7" y="273.3">CHKD:</text>
<text x="299.7" y="280.6">DR:</text>
<text x="373.5" y="276.3">SCALE</text>
<text x="385.9" y="276.3">SHEET</text>
<text x="400.6" y="276.2">REV.</text>
<text x="330.5" y="282.1">10/16'18</text>
</g>
<g font-size="2.1">
<text x="304.7" y="45.3">±0.05</text>
<text x="388.1" y="52">±0.04</text>
<text x="314.1" y="54.7">±0.04</text>
<text x="66.6" y="70.3">±0.10</text>
<text x="97.6" y="70.3">±0.08</text>
<text x="201.5" y="71.1">±0.10</text>
<text x="246.6" y="69.7" transform="rotate(-90 246.6 69.7)">±0.10</text>
<text x="272" y="71.6" transform="rotate(-90 272 71.6)">±0.15</text>
<text x="117.5" y="75.1" transform="rotate(-90 117.5 75.1)">±0.15</text>
<text x="314.3" y="94.1" transform="rotate(-90 314.3 94.1)">±0.15</text>
<text x="378.6" y="97.5" transform="rotate(-90 378.6 97.5)">±0.15</text>
<text x="357.5" y="123.9" transform="rotate(11 357.5 123.9)">±0.5°</text>
<text x="174.5" y="139.3">±0.15</text>
<text x="83.6" y="172">±0.15</text>
<text x="328.4" y="207.5">±0.08</text>
<text x="331.5" y="216.3">M</text>
<text x="351" y="247.9">FOXCONN INTERCONNECT TECHNOLOGY LIMITED.</text>
</g>
<text font-size="1.8" x="379.5" y="239.6">R</text>
<g font-size="1.6">
<text x="226.2" y="270">THESE DRAWINGS AND SPECIFICATIONS ARE</text>
<text x="226.2" y="271.7">THE PROPERTY OF FOXCONN INTERCONNECT</text>
<text x="226.2" y="273.4">TECHNOLOGY LIMITED. AND SHALL NOT BE</text>
<text x="226.2" y="275.1">REPRODUCED, COPIED OR USED IN ANY</text>
<text x="226.2" y="276.7">MANNER WITHOUT THE PRIOR WRITTEN</text>
<text x="226.2" y="278.4">CONSENT OF FOXCONN INTERCONNECT</text>
<text x="226.2" y="280.1">TECHNOLOGY LIMITED.</text>
</g>
</svg>
